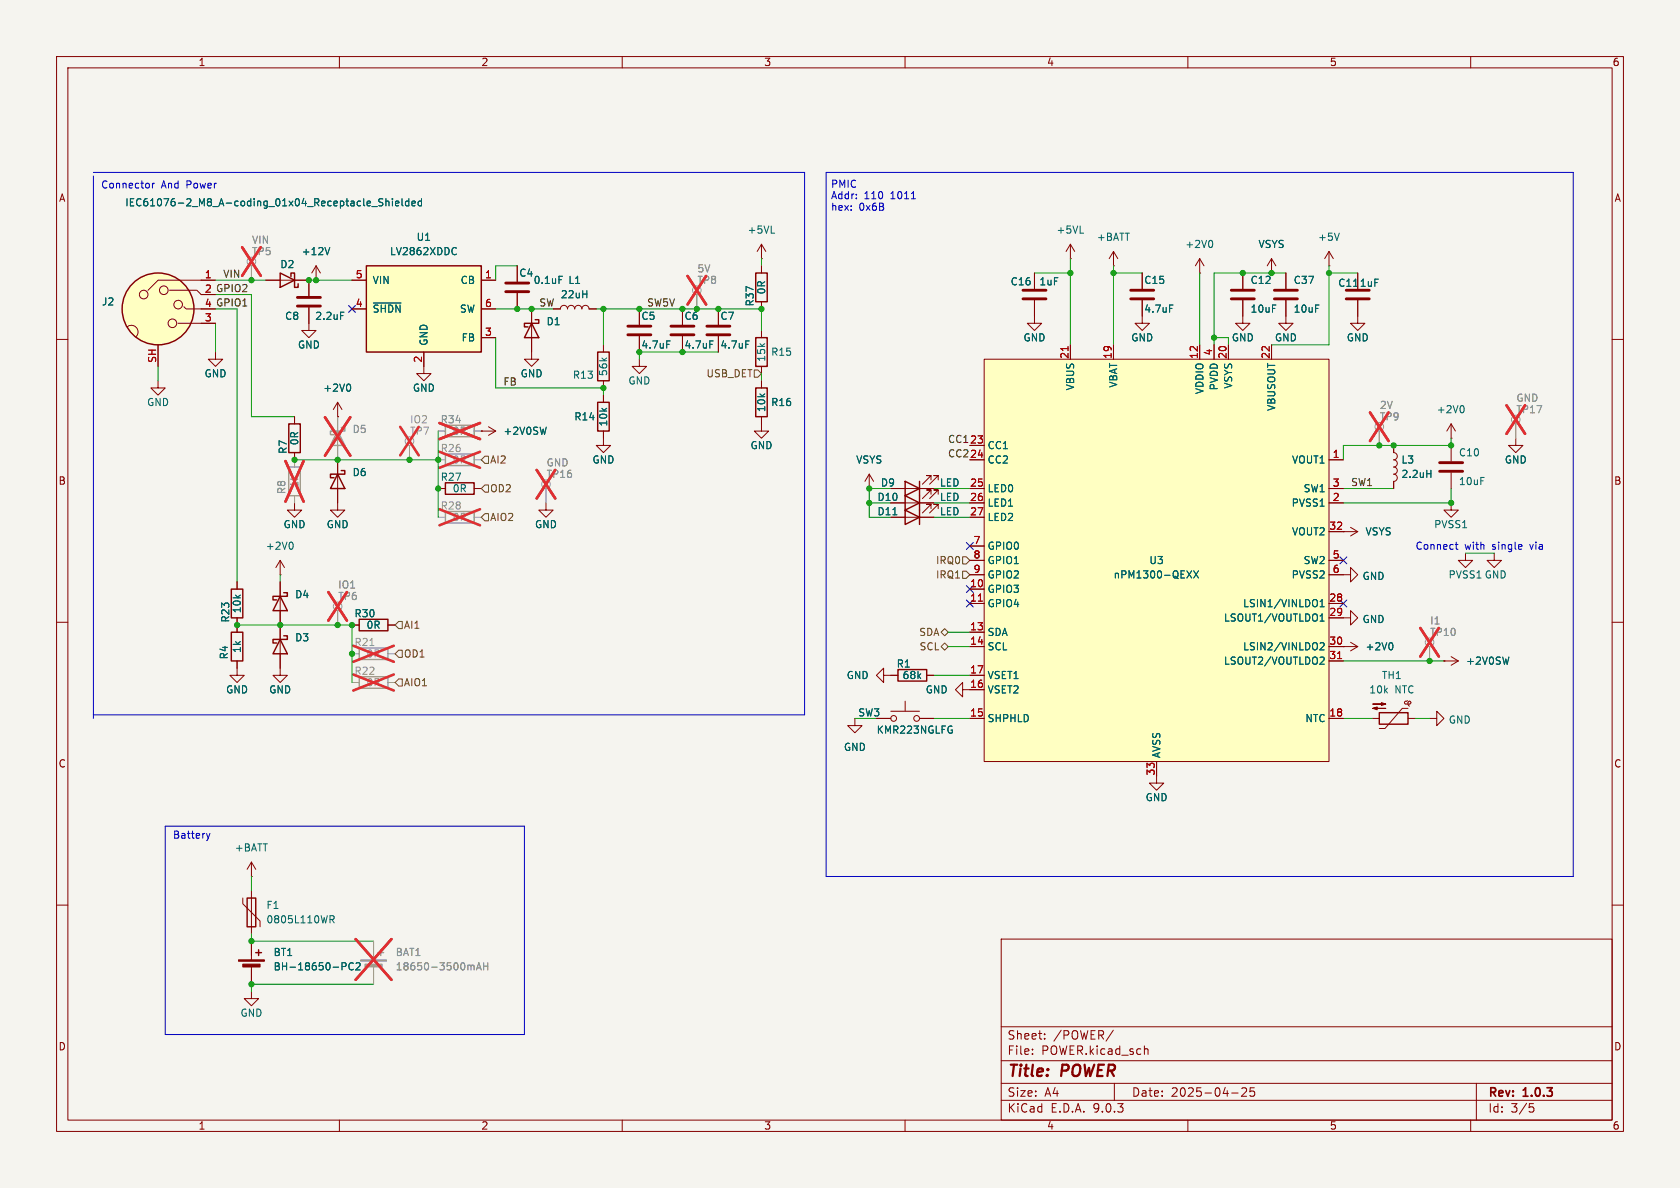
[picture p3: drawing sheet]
<svg xmlns="http://www.w3.org/2000/svg" width="297mm" height="210mm" viewBox="0 0 297 210" stroke-linecap="round" stroke-linejoin="round" font-family="sans-serif">
<path d="M0 0h297v210h-297z" fill="#f5f4ef" stroke="#f5f4ef" stroke-width=".18"/>
<g fill="none" stroke="#840000" stroke-width=".18">
<path d="M10 10h277v190h-277zM12 12h273v186h-273zM60 10v2M110 10v2M160 10v2M210 10v2M260 10v2M10 60h2M285 60h2M10 110h2M285 110h2M10 160h2"/>
<path d="M177 166h108v32h-108zM285 160h2M60 198v2M110 198v2M160 198v2M177 194.5h108M177 191.5h108M177 187.5h108M177 181.5h108M182.5 186.3v.1M182.5 185.5v.1M184.7 183.6v.1"/>
<path d="M184.7 182.8v.1M196.8 182.1l-1.3 2M197 191.5v3M202.4 185.5h.5l.1 .9M210 198v2M217.7 193.2h1.2M219.5 192.4l.6-.1 .2 .1 .1 .3-.9 1.1h.9M221.7 192.3h-.7v.7l.2-.1h.5l.1 .3-.1 .5-.2 .1-.5-.1M260 198v2M261 191.5v6.5M270.4 195.1h.7M270.5 195.7h.4l.3 .3-.2 .5-.5 .1"/>
</g>
<path d="M174 63.5h60.9v71.1h-60.9z" fill="#ffffc2"/>
<g fill="none" stroke="#840000" stroke-width=".18">
<path d="M54.6 54.4v4h1.3l-1.3 1.3-1.3-1.3h1.3M54.6 49.5v2.8M91.4 47v2.8M91.4 51.8v2.8M94 54.6v8.9h1.2l-1.2 1.3-1.3-1.3h1.3M97.8 54.6h1.3a.64 .64 0 0 1 .6-.6 .64 .64 0 0 1 .6 .6 .64 .64 0 0 1 .7-.6 .64 .64 0 0 1 .6 .6 .64 .64 0 0 1 .6-.6 .64 .64 0 0 1 .7 .6 .64 .64 0 0 1 .6-.6 .64 .64 0 0 1 .6 .6h1.3M113 54.6v2.8M113 59.4v2.8M134.6 45.7h.1M134.6 43.2v2.5M134.6 47v1.3M134.6 53.3v1.3"/>
<path d="M134.6 43.2l-.7 1.3M134.6 43.2l.8 1.3M182.9 53.1v4.1h1.2l-1.2 1.2-1.3-1.2h1.3M182.9 48.3v2.8M189.2 45.7h.1M189.2 43.2v2.5M189.2 43.2l-.7 1.3M189.2 43.2l.8 1.3M196.8 47h.1M196.8 44.5v2.5M196.8 44.5l-.7 1.2M196.8 44.5l.8 1.2"/>
<path d="M201.9 53.1v4.1h1.3l-1.3 1.2-1.2-1.2h1.2M201.9 48.3v2.8M212.1 48.3h.1M212.1 45.7v2.6M212.1 45.7l-.8 1.3M212.1 45.7l.8 1.3M219.7 53.1v4.1h1.3l-1.3 1.2-1.3-1.2h1.3M219.7 48.3v2.8M224.8 48.3h.1M224.8 45.7v2.6M224.8 45.7l-.8 1.3M224.8 45.7l.8 1.3"/>
<path d="M227.3 53.1v4.1h1.3l-1.3 1.2-1.2-1.2h1.2M227.3 48.3v2.8M234.9 47h.1M234.9 44.5l-.7 1.2M234.9 44.5l.8 1.2M234.9 44.5v2.5M240 53.1v4.1h1.3l-1.3 1.2-1.2-1.2h1.2M240 48.3v2.8M27.9 67.3v1.3h1.3l-1.3 1.3-1.2-1.3h1.2M52.1 73.7v1.2M59.7 73.7h.1M59.7 71.1l-.8 1.3"/>
<path d="M59.7 71.1l.8 1.3M59.7 71.1v2.6M74.9 64.8v1.2h1.3l-1.3 1.3-1.2-1.3h1.2M106.7 77.5v1.2h1.2l-1.2 1.3-1.3-1.3h1.3M106.7 61v1.2M106.7 67.3v1.3M113 63.5v1.3h1.3l-1.3 1.2-1.2-1.2h1.2M171.4 78.7h2.6M174 63.5h60.9v71.1h-60.9zM189.2 61v2.5M196.8 61v2.5M212.1 61v2.5"/>
<path d="M214.6 61v2.5M217.2 61v2.5M224.8 61v2.5M246.4 78.7v1.3a.64 .64 0 0 1 .6 .6 .64 .64 0 0 1-.6 .7 .64 .64 0 0 1 .6 .6 .64 .64 0 0 1-.6 .7 .64 .64 0 0 1 .6 .6 .64 .64 0 0 1-.6 .6 .64 .64 0 0 1 .6 .7 .64 .64 0 0 1-.6 .6v1.3M256.5 77.5h.1M256.5 74.9v2.6M256.5 78.7v2.8M256.5 74.9l-.7 1.3M256.5 74.9l.8 1.3M268 77.5v1.2h1.2l-1.2 1.3-1.3-1.3h1.3M49.5 99.1v2.5M49.5 99.1l-.7 1.2"/>
<path d="M49.5 99.1l.8 1.2M52.1 80v1.3M59.7 81.3v7.6M96.5 88.9v1.3h1.3l-1.3 1.2-1.3-1.2h1.3M153.7 86.4h.1M153.7 83.8l-.8 1.3M153.7 83.8l.7 1.3M153.7 83.8v2.6M157.5 86.4h7.6M157.5 88.9h7.6M157.5 91.4h7.6M164.6 84.8v-.7h-.8h.8l-1.5 1.5"/>
<path d="M164.6 89.9v-.7h-.8h.8l-1.5 1.5M164.6 87.4v-.8h-.8h.8l-1.5 1.5M165.9 84.8v-.7h-.8h.8l-1.6 1.5M165.9 89.9v-.7h-.8h.8l-1.6 1.5M165.9 87.4v-.8h-.8h.8l-1.6 1.5M171.4 81.3h2.6M171.4 86.4h2.6M171.4 88.9h2.6M171.4 91.4h2.6M171.4 96.5h2.6M171.4 99.1h2.6M234.9 81.3h2.6"/>
<path d="M234.9 86.4h2.6M234.9 88.9h2.6M234.9 99.1h2.6M234.9 94h5.1M237.5 94h.1M238.8 93.2l1.2 .8M240 94l-1.2 .7M256.5 88.9v1.3h1.3l-1.3 1.2-1.2-1.2h1.2M256.5 83.6v2.8M259.1 97.8v1.3h1.2l-1.2 1.2-1.3-1.2h1.3M264.2 97.8v1.3h1.2l-1.2 1.2-1.3-1.2h1.3M41.9 116.8v2.6h1.3l-1.3 1.3-1.3-1.3h1.3"/>
<path d="M41.9 102.9v1.2M41.9 109.2v2.6M49.5 101.6h.1M49.5 102.9v16.5h1.3l-1.3 1.3-1.2-1.3h1.2M62.2 110.5h1.3M68.6 110.5h1.2M156.2 119.4v1.3l-1.3-1.3 1.3-1.3v1.3h2.5M163.8 119.4h1.3M171.4 101.6h2.6M171.4 104.1h2.6M171.4 106.7h2.6M171.4 111.8h2.6"/>
<path d="M171.4 114.3h2.6M171.4 119.4h2.6M234.9 101.6h3.9v-1.3l1.2 1.3-1.2 1.3v-1.3M234.9 109.2h3.9v-1.2l1.2 1.2-1.2 1.3v-1.3M234.9 106.7h2.6M234.9 114.3h5.1M234.9 116.8h2.6M237.5 114.3h.1M238.8 113.5l1.2 .8M240 114.3l-1.2 .8M255.3 116.8h.1M255.3 116.8h2.5"/>
<path d="M256.5 116.1l1.3 .7M257.8 116.8l-1.3 .8M151.1 127v1.3h-1.2l1.2 1.2 1.3-1.2h-1.3M154.9 127h2.6M157.5 125.7h5.1M160 124v1.7M162.6 127h2.5M170.2 121.9v1.3l-1.3-1.3 1.3-1.2v1.2h3.8M171.4 127h2.6M204.5 134.6v3.8h1.2l-1.2 1.3-1.3-1.3h1.3M234.9 127h2.6M242.6 127h1.2"/>
<path d="M248.5 124l-.2 .2 .2 .3 .8-.1 .1-.1v-.2l-.2-.1-.3 .1v.4l.3 .3M248.8 123.8l-.3 .1M248.9 125.2h-1l-3 3.6h-1.1M248.9 127h1.3M252.7 127h1.3v-1.3l1.3 1.3-1.3 1.3v-1.3M44.4 154.9h.1M44.4 152.4l-.7 1.3M44.4 152.4l.8 1.3M44.4 152.4v2.5M44.4 175.3v1.2h1.3l-1.3 1.3-1.2-1.3h1.2"/>
<circle cx="158" cy="127" r=".51"/>
<circle cx="162.1" cy="127" r=".51"/>
</g>
<path d="M188.8 61.3v.7M173 106.3h.7M236.5 116.4h.7" fill="none" stroke="#a90000" stroke-width=".18"/>
<g fill="none" stroke="#006464" stroke-width=".18">
<path d="M60.2 55.2h.6M98.8 48.8h.6M136.3 41.2h.6M191 41.2h.6M206.8 53.9h.6M214.1 42.5a.79 .79 0 0 1 0 1.3M236.8 41.2l-.5 1.3M239.3 50.6h.7M61.7 67.9a.79 .79 0 0 1 0 1.3M117.9 60.3h.6M258.5 71.7a.79 .79 0 0 1 0 1.3M51.5 95.8a.79 .79 0 0 1 0 1.3"/>
<path d="M157.8 91h.8M252.2 83.7h.8M253 83.1v1.3M209.8 100.9l.9 1.3M210.7 100.9l-.9 1.3M211 100.9l.9 1.3M211.9 100.9l-.9 1.3M233.4 109.8h.7M233.4 106.4l.3-.4v1.3M233.4 108.9l.3-.4v1.3M233.4 113.7l.5-.1 .2 .4-.8 .9h.8M233.4 107.3h.7"/>
<path d="M233.6 116.1l.4 .1 .1 .3-.8 .9h.8M245.9 113.6a.79 .79 0 0 1 0 1.3M266.8 116.1l-.4 1.3M168.1 129.1h.3l-.1 .5"/>
</g>
<g fill="none" stroke="#840000" stroke-width=".25">
<path d="M94 57.2l1.2 2.5h-2.5zM94.6 56.5h.6v.7h-2.5v.6h.6M133.6 48.3h2v5h-2zM51.1 74.9h2v5.1h-2zM105.7 62.2h2v5.1h-2zM59.7 83.8l1.3 2.6h-2.6zM60.3 83.2h.7v.6h-2.6v.7h.7M160 85.1l2.6 1.3-2.6 1.2zM160 90.2l2.6 1.2-2.6 1.3zM160 87.6l2.6 1.3-2.6 1.3zM162.6 85.1v7.6M40.9 104.1h2v5.1h-2z"/>
<path d="M40.9 111.8h2v5h-2zM49.5 105.4l1.3 2.6h-2.5zM49.5 113l1.3 2.6h-2.5zM50.2 104.8h.6v.6h-2.5v.6h.6M50.2 112.4h.6v.6h-2.5v.7h.6M63.5 109.5h5.1v2h-5.1zM158.7 118.4h5.1v2h-5.1zM243.8 126h5.1v2h-5.1z"/>
</g>
<g fill="none" stroke="#840000" stroke-width=".51">
<path d="M52.6 52.6h4M52.6 54.1h4M89.4 50h4.1M89.4 51.6h4.1M111 57.7h4.1M111 59.2h4.1M180.8 51.3h4.1M180.8 52.8h4.1M199.9 51.3h4.1M199.9 52.8h4.1M217.7 51.3h4M217.7 52.8h4"/>
<path d="M225.3 51.3h4.1M225.3 52.8h4.1M238 51.3h4.1M238 52.8h4.1M254.5 81.8h4.1M254.5 83.3h4.1"/>
</g>
<g fill="none" stroke="#9c9b98" stroke-width=".18">
<path d="M123.2 52.1v2.5M59.7 73.7v7.6M243.8 76.2v2.5M268 74.9v2.6M52.1 81.3v1.3M52.1 87.6v1.3M59.7 108v2.5M62.2 115.6h1.3M68.6 115.6h1.2M252.7 114.3v2.5M62.2 120.7h1.3M68.6 120.7h1.2"/>
<path d="M66 166.4v3.3M66 170.7v3.3"/>
<circle cx="123.2" cy="51.3" r=".76"/>
<circle cx="243.8" cy="75.4" r=".76"/>
<circle cx="268" cy="74.2" r=".76"/>
<circle cx="59.7" cy="107.2" r=".76"/>
<circle cx="252.7" cy="113.5" r=".76"/>
</g>
<g fill="none" stroke="#e12e31" stroke-width=".46">
<path d="M121.6 48.8l3.2 5M124.8 48.8l-3.2 5M57.5 73.8l4.4 6.7M61.9 73.8l-4.4 6.7M242.2 72.9l3.3 5.1M245.5 72.9l-3.3 5.1M266.3 71.7l3.3 5M269.6 71.7l-3.3 5M50.5 81.5l3.2 7.2M53.7 81.5l-3.2 7.2M58.1 104.7l3.2 5M61.3 104.7l-3.2 5"/>
<path d="M62.5 119.2l7.1 2.9M62.5 114.2l7.1 2.8M69.6 119.2l-7.1 2.9M69.6 114.2l-7.1 2.8M251.1 111l3.3 5.1M254.4 111l-3.3 5.1M62.9 166l6.3 7.2M69.2 166l-6.3 7.2"/>
</g>
<g fill="#840000" stroke="#840000" stroke-width=".18">
<path d="M242.7 124.5h2.3l-.8 .2v-.5l.8 .3z"/>
<path d="M242.7 125.2l.8-.2v.5l-.8-.3h2.3z"/>
</g>
<path d="M59.7 76.2l1.3 2.5h-2.6zM60.3 75.6h.7v.6h-2.6v.6h.7M51.1 82.6h2v5h-2zM63.5 119.6h5.1v2.1h-5.1zM63.5 114.6h5.1v2h-5.1zM66.8 168.4h1M67.3 167.9v1" fill="none" stroke="#9c9b98" stroke-width=".25"/>
<path d="M65.4 114.1h.7M83.6 170.6l.2 .2v.7M84.2 171.5l.5-1.3 .4 1.3M84.4 171.1h.6M85.5 170.2v1.3M85.5 170.8h.7M86.2 170.2v1.3" fill="none" stroke="#939391" stroke-width=".18"/>
<g fill="#9c9b98" stroke="#9c9b98" stroke-width=".18">
<path d="M63.8 169.7h4.5v.2h-4.5z"/>
<path d="M64.5 170.4h3.1v.5h-3.1z"/>
</g>
<path d="M64.8 47h20.3v15.2h-20.3z" fill="#ffffc2"/>
<g fill="none" stroke="#840000" stroke-width=".25">
<path d="M49.5 48.3l2.6 1.2-2.6 1.3zM51.4 48.9v-.6h.7v2.5h.6v-.6M64.8 47h20.3v15.2h-20.3zM133.6 59.7h2v5.1h-2zM105.7 71.1h2v5.1h-2zM133.6 68.6h2v5.1h-2zM78.7 85.3h5.1v2.1h-5.1zM43.7 158.8h1.5v5h-1.5zM45.2 168.4h1M45.7 167.9v1"/>
<circle cx="27.9" cy="54.6" r="6.3"/>
</g>
<g fill="none" stroke="#840000" stroke-width=".18">
<path d="M22.5 57.8a1.17 1.17 0 0 1 1.6 .1 1.17 1.17 0 0 1-.1 1.7M30 51.3h4.8l.8 .8M31.5 57.2h6.6M32.5 54.2l.4 .4h2.7M38.1 49.5h-10.2l-1.7 1.8M47 49.5h7.6v2.8M54.6 54.4v2.8M55.9 49.5h.1M55.9 47l-.8 1.3M55.9 47l.7 1.3M55.9 47v2.5M62.2 49.5h2.6"/>
<path d="M62.2 54.6h2.6M85.1 49.5h2.5M85.1 54.6h2.5M85.1 59.7h2.5M91.4 47v2.8M91.4 51.8v2.8M94 54.6v2.6M94 59.7v2.5M97.8 54.6h1.3M104.1 54.6h1.3M113 54.6v2.8M113 59.4v2.8"/>
<path d="M120.6 54.6v2.8M120.6 59.4v2.8M127 54.6v2.8M127 59.4v2.8M134.6 47v1.3M134.6 53.3v1.3M134.6 58.4v1.3M182.9 48.3v2.8M182.9 53.1v2.8M201.9 48.3v2.8M201.9 53.1v2.8M219.7 48.3v2.8"/>
<path d="M219.7 53.1v2.8M224.8 48.3h.1M227.3 48.3v2.8M227.3 53.1v2.8M240 48.3v2.8M240 53.1v2.8M27.9 61v3.8M38.1 62.2v1.3h1.3l-1.3 1.3-1.3-1.3h1.3M52.1 73.7v1.2M59.7 73.7h.1M74.9 62.2v2.6M85.1 76.2h.1"/>
<path d="M85.1 76.2h2.5M86.4 75.4l1.2 .8M87.6 76.2l-1.2 .8M106.7 69.9v1.2M106.7 76.2v1.3M134.6 73.7v2.5h1.3l-1.3 1.3-1.3-1.3h1.3M134.6 64.8v1.2M134.6 67.3v1.3M171.4 78.7h2.6M189.2 61v2.5M196.8 61v2.5M212.1 61v2.5"/>
<path d="M214.6 61v2.5M217.2 61v2.5M224.8 61v2.5M246.4 78.7v1.3M52.1 88.9v1.3h1.2l-1.2 1.2-1.3-1.2h1.3M52.1 80v1.3M59.7 86.4v3.8h1.3l-1.3 1.2-1.3-1.2h1.3M59.7 81.3v2.5M77.5 86.4h1.2M83.8 86.4h1.3M153.7 86.4h.1M157.5 86.4h2.5"/>
<path d="M157.5 88.9h2.5M157.5 91.4h2.5M162.6 86.4h2.5M162.6 88.9h2.5M162.6 91.4h2.5M171.4 86.4h2.6M171.4 88.9h2.6M171.4 91.4h2.6M171.4 81.3h2.6M171.4 96.5h2.6M171.4 99.1h2.6M234.9 86.4h2.6"/>
<path d="M234.9 88.9h2.6M234.9 81.3h2.6M234.9 99.1h2.6M234.9 94h2.6M237.5 94h.1M246.4 85.1v1.3M41.9 102.9v1.2M41.9 109.2v2.6M41.9 116.8v1.3M49.5 102.9v2.5M49.5 108v5M49.5 115.6v2.5"/>
<path d="M62.2 110.5h1.3M68.6 110.5h1.2M157.5 119.4h1.2M163.8 119.4h1.3M171.4 119.4h2.6M171.4 101.6h2.6M171.4 104.1h2.6M171.4 106.7h2.6M171.4 111.8h2.6M171.4 114.3h2.6M234.9 101.6h2.6M234.9 106.7h2.6"/>
<path d="M234.9 114.3h2.6M234.9 109.2h2.6M234.9 116.8h2.6M237.5 114.3h.1M255.3 116.8h.1M154.9 127h2.6M162.6 127h2.5M171.4 127h2.6M171.4 121.9h2.6M204.5 134.6v2.6M234.9 127h2.6M42.9 158.8v1l3.1 3v1"/>
<path d="M44.4 157.5v7.6M44.4 166.4v3.3M44.4 170.7v3.3"/>
<circle cx="25.4" cy="52.1" r=".76"/>
<circle cx="29" cy="51.3" r=".76"/>
<circle cx="30.5" cy="57.1" r=".76"/>
<circle cx="31.5" cy="53.8" r=".76"/>
</g>
<g fill="none" stroke="#006464" stroke-width=".18">
<path d="M67.7 35.2l-.5-.1-.2 .1v.4l.6 .2 .1 .4-.3 .2-.4-.1M68.2 35.7l.2-.2 .3 .1 .1 .8M68.2 35.1v1.3M69.4 35.1v.1M69.4 35.5v.9M69.9 36l.6-.2v-.2l-.4-.1-.2 .2 .1 .6h.5M71.1 35.1v1.1l.2 .2M72.3 35.6l-.4-.1-.2 .3 .1 .5h.5M72.3 35.1v1.3M72.8 36l.6-.2v-.2l-.4-.1-.2 .2 .1 .6h.5M74.5 35.6l-.3-.1-.3 .3 .1 .5h.5M74.5 35.1v1.3"/>
<path d="M58.3 43.8l-.4 1.2M60.2 55.2h.6M66 53.6h4.9M80.4 43.8l.3 .1M80.7 44.9l-.3 .1M98.8 48.8h.6M206.8 53.9h.6M239.3 50.6h.7M61.7 67.9a.79 .79 0 0 1 0 1.3M96.6 75.5l-.3 1.3M117.9 60.3h.6M125.5 60.3h.6"/>
<path d="M131.8 60.3h.6M157.8 91h.8M252.2 83.7h.8M253 83.1v1.3M209.8 100.9l.9 1.3M210.7 100.9l-.9 1.3M211 100.9l.9 1.3M211.9 100.9l-.9 1.3M233.4 109.8h.7M233.4 106.4l.3-.4v1.3M233.4 108.9l.3-.4v1.3M233.4 113.7l.5-.1 .2 .4-.8 .9h.8"/>
<path d="M233.4 107.3h.7M233.6 116.1l.4 .1 .1 .3-.8 .9h.8M245.9 113.6a.79 .79 0 0 1 0 1.3M266.8 116.1l-.4 1.3M168.1 129.1h.3l-.1 .5M58.3 161.9h.5l.3 .2-.1 .4h-.7M58.7 162.5l.4 .6M60.5 170.2h.5l.2 .2-.1 .4-.6 .1M62.5 170.3a.6 .6 0 0 0-.9 .4 .6 .6 0 0 0 .6 .8l.3-.2M62.9 170.3l.5-.1 .3 .4-.8 .9h.8"/>
</g>
<g fill="#840000" stroke="#840000" stroke-width=".18">
<path d="M42.2 169.7h4.5v.2h-4.5z"/>
<path d="M42.9 170.4h3.1v.5h-3.1z"/>
</g>
<path d="M118.6 57.7h4.1M118.6 59.2h4.1M125 57.7h4M125 59.2h4" fill="none" stroke="#840000" stroke-width=".51"/>
<path d="M78.7 75.2h5.1v2h-5.1zM78.7 80.3h5.1v2h-5.1zM78.7 90.4h5.1v2.1h-5.1z" fill="none" stroke="#9c9b98" stroke-width=".25"/>
<g fill="none" stroke="#9c9b98" stroke-width=".18">
<path d="M44.4 47v2.5M123.2 52.1v2.5M59.7 73.7v2.5M59.7 78.7v2.6M72.4 78.7v2.6M77.5 76.2h1.2M83.8 76.2h1.3M243.8 76.2v2.5M268 74.9v2.6M52.1 81.3v1.3M52.1 87.6v1.3M77.5 81.3h1.2"/>
<path d="M77.5 91.4h1.2M83.8 81.3h1.3M83.8 91.4h1.3M96.5 86.4v2.5M59.7 108v2.5M252.7 114.3v2.5M66 166.4v2.5M66 171.5v2.5"/>
<circle cx="44.4" cy="46.2" r=".76"/>
<circle cx="72.4" cy="78" r=".76"/>
<circle cx="96.5" cy="85.6" r=".76"/>
</g>
<g fill="none" stroke="#e12e31" stroke-width=".46">
<path d="M42.8 43.7l3.3 5M46.1 43.7l-3.3 5M121.6 48.8l3.2 5M124.8 48.8l-3.2 5M57.5 73.8l4.4 6.7M61.9 73.8l-4.4 6.7M70.8 75.5l3.2 5M74 75.5l-3.2 5M77.7 74.8l7.2 2.8M77.7 79.9l7.2 2.8M84.9 74.8l-7.2 2.8M84.9 79.9l-7.2 2.8"/>
<path d="M242.2 72.9l3.3 5.1M245.5 72.9l-3.3 5.1M266.3 71.7l3.3 5M269.6 71.7l-3.3 5M50.5 81.5l3.2 7.2M53.7 81.5l-3.2 7.2M77.7 90l7.2 2.9M84.9 90l-7.2 2.9M94.9 83.1l3.3 5M98.2 83.1l-3.3 5M58.1 104.7l3.2 5M61.3 104.7l-3.2 5"/>
<path d="M251.1 111l3.3 5.1M254.4 111l-3.3 5.1M62.9 166l6.3 7.2M69.2 166l-6.3 7.2"/>
</g>
<circle cx="27.9" cy="54.6" r="6.3" fill="#ffffc2" stroke="#ffffc2" stroke-width=".18"/>
<path d="M133.3 65.4h.7l.6 .6-.6 .7h-.7zM85.7 80.6h.7v1.3h-.7l-.6-.6zM85.7 85.7h.7v1.3h-.7l-.6-.6zM85.7 90.8h.7v1.3h-.7l-.6-.7zM170.2 98.4h.6l.6 .7-.6 .6h-.6zM70.5 114.9h.6v1.3h-.6l-.7-.6zM70.5 109.9h.6v1.2h-.6l-.7-.6zM166.4 114.3l.6-.6 .6 .6-.6 .6zM166.4 111.8l.6-.7 .6 .7-.6 .6zM170.2 101h.6l.6 .6-.6 .6h-.6zM70.5 120h.6v1.3h-.6l-.7-.6z" fill="none" stroke="#725600" stroke-width=".18"/>
<path d="M16.5 30.5h125.7v95.9h-125.7M16.5 31.1v95.9M27 32.4v.8M27.3 32.4l-.3 .2M146 30.5h132.1v124.4h-132.1zM161.1 35.1h.7M257.3 96.3h.4M257.4 95.8v1.1l.3 .2M29.2 146.1h63.5v36.8h-63.5zM36.5 147.3l.3 .9M36.8 148.2l-.2 .3M37.1 147.3l-.3 .9" fill="none" stroke="#0000c2" stroke-width=".18"/>
<g fill="none" stroke="#009600" stroke-width=".18">
<path d="M38.1 49.5h8.9M38.1 52.1h6.3v21.6h7.7M38.1 54.6h3.8v48.3M38.1 57.2v5M54.6 49.5h7.6M87.6 54.6h10.2M87.6 59.7v8.9h19.1v1.3M91.4 47h-3.8v2.5M105.4 54.6h29.2v3.8M106.7 54.6v6.4M134.6 45.7v1.3M182.9 48.3h6.3"/>
<path d="M189.2 45.7v15.3M196.8 48.3h5.1M196.8 47v14M212.1 48.3v12.7M214.6 59.7h2.6M227.3 48.3h-12.7v12.7M234.9 48.3h5.1M234.9 47v14h-10.1M27.9 64.8v2.5M77.5 76.2v15.2M127 62.2h-14v1.3M134.6 66v1.3"/>
<path d="M256.5 77.5v1.2h-19v2.6M52.1 81.3h25.4M153.7 88.9h3.8M157.5 86.4h-3.8v5h3.8M165.1 86.4h6.3M165.1 88.9h6.3M165.1 91.4h6.3M237.5 86.4h8.9M256.5 86.4v2.5h-19M259.1 97.8h5.1M41.9 110.5h20.3v10.2M49.5 101.6v1.3"/>
<path d="M165.1 119.4h6.3M167.6 111.8h3.8M167.6 114.3h3.8M237.5 116.8h17.8M151.1 127h3.8M165.1 127h6.3M237.5 127h5.1M250.2 127h2.5M44.4 154.9v2.6M44.4 165.1v1.3h21.6M66 174h-21.6v1.3"/>
</g>
<path d="M61.6 54l1.2 1.2M62.8 54l-1.2 1.2M170.8 95.9l1.3 1.2M172.1 95.9l-1.3 1.2M236.9 98.5l1.2 1.2M238.1 98.5l-1.2 1.2M170.8 106.1l1.3 1.2M170.8 103.5l1.3 1.2M172.1 106.1l-1.3 1.2M172.1 103.5l-1.3 1.2M236.9 106.1l1.2 1.2M238.1 106.1l-1.2 1.2" fill="none" stroke="#000084" stroke-width=".18"/>
<path d="M83.6 170.6l.2 .2v.7M84.2 171.5l.5-1.3 .4 1.3M84.4 171.1h.6M85.5 170.2v1.3M85.5 170.8h.7M86.2 170.2v1.3" fill="none" stroke="#939391" stroke-width=".18"/>
<path d="M188.8 61.3v.7M173 106.3h.7M236.5 116.4h.7" fill="none" stroke="#a90000" stroke-width=".18"/>
<g fill="#009600" stroke="#009600" stroke-width=".18">
<circle cx="91.4" cy="54.6" r=".46"/>
<circle cx="94" cy="54.6" r=".46"/>
<circle cx="120.6" cy="54.6" r=".46"/>
<circle cx="113" cy="54.6" r=".46"/>
<circle cx="106.7" cy="68.6" r=".46"/>
<circle cx="106.7" cy="54.6" r=".46"/>
<circle cx="113" cy="62.2" r=".46"/>
<circle cx="120.6" cy="62.2" r=".46"/>
<circle cx="49.5" cy="110.5" r=".46"/>
<circle cx="41.9" cy="110.5" r=".46"/>
<circle cx="72.4" cy="81.3" r=".46"/>
<circle cx="59.7" cy="81.3" r=".46"/>
<circle cx="52.1" cy="81.3" r=".46"/>
<circle cx="59.7" cy="110.5" r=".46"/>
<circle cx="62.2" cy="110.5" r=".46"/>
<circle cx="62.2" cy="115.6" r=".46"/>
<circle cx="77.5" cy="81.3" r=".46"/>
<circle cx="77.5" cy="86.4" r=".46"/>
<circle cx="55.9" cy="49.5" r=".46"/>
<circle cx="54.6" cy="49.5" r=".46"/>
<circle cx="127" cy="54.6" r=".46"/>
<circle cx="123.2" cy="54.6" r=".46"/>
<circle cx="44.4" cy="49.5" r=".46"/>
<circle cx="44.4" cy="166.4" r=".46"/>
<circle cx="44.4" cy="174" r=".46"/>
<circle cx="224.8" cy="48.3" r=".46"/>
<circle cx="219.7" cy="48.3" r=".46"/>
<circle cx="214.6" cy="59.7" r=".46"/>
<circle cx="134.6" cy="54.6" r=".46"/>
<circle cx="189.2" cy="48.3" r=".46"/>
<circle cx="196.8" cy="48.3" r=".46"/>
<circle cx="153.7" cy="88.9" r=".46"/>
<circle cx="153.7" cy="86.4" r=".46"/>
<circle cx="256.5" cy="88.9" r=".46"/>
<circle cx="256.5" cy="78.7" r=".46"/>
<circle cx="252.7" cy="116.8" r=".46"/>
<circle cx="246.4" cy="78.7" r=".46"/>
<circle cx="243.8" cy="78.7" r=".46"/>
<circle cx="234.9" cy="48.3" r=".46"/>
</g>
<g font-size="2.8" fill="#840000">
<text x="178" y="190.9">Title:</text>
<text x="187.7" y="190.9">POWER</text>
</g>
<g font-size="2.1" fill="#840000">
<text x="178" y="184">Sheet:</text>
<text x="186.2" y="184">/POWER/</text>
<text x="178" y="186.7">File:</text>
<text x="184.1" y="186.7">POWER.kicad_sch</text>
<text x="178" y="196.9">KiCad</text>
<text x="178" y="194.1">Size:</text>
<text x="184.7" y="194.1">A4</text>
<text x="185.7" y="196.9">E.D.A.</text>
<text x="193.3" y="196.9">9.0.3</text>
<text x="200" y="194.1">Date:</text>
<text x="207" y="194.1">2025-04-25</text>
<text x="263" y="194.3">Rev:</text>
<text x="263" y="196.9">Id:</text>
<text x="267.1" y="196.9">3/5</text>
<text x="269.4" y="194.3">1.0.3</text>
</g>
<g font-size="1.8" fill="#840000">
<text x="35" y="11.9">1</text>
<text x="85" y="11.9">2</text>
<text x="135" y="11.9">3</text>
<text x="185" y="11.9">4</text>
<text x="235" y="11.9">5</text>
<text x="285" y="11.9">6</text>
<text x="10.3" y="35.9">A</text>
<text x="285.3" y="35.9">A</text>
<text x="36.1" y="51.8">2 GPIO2</text>
<text x="36.1" y="54.4">4 GPIO1</text>
<text x="10.3" y="85.9">B</text>
<text x="285.3" y="85.9">B</text>
<text x="10.3" y="135.9">C</text>
<text x="285.3" y="135.9">C</text>
<text x="10.3" y="185.9">D</text>
<text x="285.3" y="185.9">D</text>
<text x="35" y="199.9">1</text>
<text x="85" y="199.9">2</text>
<text x="135" y="199.9">3</text>
<text x="185" y="199.9">4</text>
<text x="235" y="199.9">5</text>
<text x="285" y="199.9">6</text>
</g>
<g font-size="1.8" fill="#0000c2">
<text x="17.8" y="33.4">Connector</text>
<text x="28.5" y="33.4">And</text>
<text x="33.1" y="33.4">Power</text>
<text x="146.8" y="35.3">Addr:</text>
<text x="146.8" y="33.3">PMIC</text>
<text x="152.8" y="35.3">110</text>
<text x="157.6" y="35.3">1011</text>
<text x="146.8" y="37.3">hex:</text>
<text x="151.9" y="37.3">0x6B</text>
<text x="250.1" y="97.4">Connect</text>
<text x="258.9" y="97.4">with</text>
<text x="263.9" y="97.4">single</text>
<text x="270.8" y="97.4">via</text>
<text x="30.5" y="148.3">Battery</text>
</g>
<g font-size="1.8" fill="#006464">
<text x="22" y="36.7">IEC61076-2_M8_A-coding_01x04_Receptacle_Shielded</text>
<text x="132.1" y="41.5">+5VL</text>
<text x="186.7" y="41.5">+5VL</text>
<text x="49.5" y="47.6">D2</text>
<text x="53.2" y="45.3">+12V</text>
<text x="68.8" y="45.3">LV2862XDDC</text>
<text x="73.6" y="42.8">U1</text>
<text x="193.8" y="42.8">+BATT</text>
<text x="209.4" y="44">+2V0</text>
<text x="222.4" y="44">VSYS</text>
<text x="232.9" y="42.8">+5V</text>
<text x="65.8" y="50.4">VIN</text>
<text x="81.3" y="50.4">CB</text>
<text x="91.7" y="49.1">C4</text>
<text x="94.2" y="50.4">0.1uF</text>
<text x="99" y="52.9">22uH</text>
<text x="100.4" y="50.4">L1</text>
<text x="135.5" y="52.1" transform="rotate(-90 135.5 52.1)">0R</text>
<text x="178.6" y="50.6">C16</text>
<text x="183.7" y="50.6">1uF</text>
<text x="202.2" y="50.4">C15</text>
<text x="221" y="50.4">C12</text>
<text x="228.6" y="50.4">C37</text>
<text x="236.5" y="50.9">C11</text>
<text x="240.3" y="50.9">1uF</text>
<text x="17.9" y="54.2">J2</text>
<text x="50.3" y="56.7">C8</text>
<text x="55.6" y="56.7">2.2uF</text>
<text x="65.8" y="55.5">~{SHDN}</text>
<text x="81.2" y="55.5">SW</text>
<text x="96.5" y="57.7">D1</text>
<text x="113.3" y="56.7">C5</text>
<text x="120.9" y="56.7">C6</text>
<text x="127.3" y="56.7">C7</text>
<text x="133.5" y="54.3" transform="rotate(-90 133.5 54.3)">R37</text>
<text x="202.2" y="55.5">4.7uF</text>
<text x="221" y="55.5">10uF</text>
<text x="228.6" y="55.5">10uF</text>
<text x="52.6" y="61.8">GND</text>
<text x="75.8" y="61.2" transform="rotate(-90 75.8 61.2)">GND</text>
<text x="81.5" y="60.6">FB</text>
<text x="113.3" y="61.8">4.7uF</text>
<text x="120.9" y="61.8">4.7uF</text>
<text x="127.3" y="61.8">4.7uF</text>
<text x="135.5" y="64.1" transform="rotate(-90 135.5 64.1)">15k</text>
<text x="136.2" y="63.1">R15</text>
<text x="180.8" y="60.6">GND</text>
<text x="199.9" y="60.6">GND</text>
<text x="217.7" y="60.6">GND</text>
<text x="225.3" y="60.6">GND</text>
<text x="238" y="60.6">GND</text>
<text x="25.9" y="72">GND</text>
<text x="36.1" y="66.9">GND</text>
<text x="57" y="69.4">+2V0</text>
<text x="72.9" y="69.4">GND</text>
<text x="91.9" y="66.9">GND</text>
<text x="101.2" y="67.2">R13</text>
<text x="107.5" y="66.6" transform="rotate(-90 107.5 66.6)">56k</text>
<text x="111" y="68.2">GND</text>
<text x="136.2" y="72">R16</text>
<text x="190.1" y="69.1" transform="rotate(-90 190.1 69.1)">VBUS</text>
<text x="197.7" y="68.6" transform="rotate(-90 197.7 68.6)">VBAT</text>
<text x="213" y="69.8" transform="rotate(-90 213 69.8)">VDDIO</text>
<text x="215.5" y="69.1" transform="rotate(-90 215.5 69.1)">PVDD</text>
<text x="218" y="68.8" transform="rotate(-90 218 68.8)">VSYS</text>
<text x="88.9" y="77.1">+2V0SW</text>
<text x="101.4" y="74.5">R14</text>
<text x="107.5" y="75.5" transform="rotate(-90 107.5 75.5)">10k</text>
<text x="135.5" y="72.9" transform="rotate(-90 135.5 72.9)">10k</text>
<text x="225.7" y="72.7" transform="rotate(-90 225.7 72.7)">VBUSOUT</text>
<text x="253.9" y="73.3">+2V0</text>
<text x="50.9" y="80.3" transform="rotate(-90 50.9 80.3)">R7</text>
<text x="52.9" y="78.8" transform="rotate(-90 52.9 78.8)">0R</text>
<text x="104.6" y="82.1">GND</text>
<text x="132.6" y="79.6">GND</text>
<text x="151.3" y="82.1">VSYS</text>
<text x="174.5" y="79.6">CC1</text>
<text x="174.5" y="82.1">CC2</text>
<text x="228.3" y="82.1">VOUT1</text>
<text x="247.7" y="82.1">L3</text>
<text x="257.8" y="80.9">C10</text>
<text x="265.9" y="82.1">GND</text>
<text x="62.2" y="84.4">D6</text>
<text x="77.8" y="85.2">R27</text>
<text x="79.9" y="87.2">0R</text>
<text x="155" y="88.7">D10</text>
<text x="155.6" y="86.2">D9</text>
<text x="166.1" y="86.2">LED</text>
<text x="166.1" y="88.7">LED</text>
<text x="174.5" y="87.2">LED0</text>
<text x="174.5" y="89.8">LED1</text>
<text x="228.3" y="89.8">PVSS1</text>
<text x="230.4" y="87.2">SW1</text>
<text x="247.7" y="84.7">2.2uH</text>
<text x="257.8" y="86">10uF</text>
<text x="50" y="93.6">GND</text>
<text x="57.7" y="93.6">GND</text>
<text x="94.5" y="93.6">GND</text>
<text x="155" y="91.3">D11</text>
<text x="166.1" y="91.3">LED</text>
<text x="174.5" y="92.3">LED2</text>
<text x="228.3" y="94.8">VOUT2</text>
<text x="241.3" y="94.8">VSYS</text>
<text x="253.4" y="93.6">PVSS1</text>
<text x="46.9" y="97.4">+2V0</text>
<text x="174.5" y="97.4">GPIO0</text>
<text x="174.5" y="99.9">GPIO1</text>
<text x="203.1" y="99.9">U3</text>
<text x="230.4" y="99.9">SW2</text>
<text x="52.1" y="106">D4</text>
<text x="174.5" y="102.5">GPIO2</text>
<text x="174.5" y="105">GPIO3</text>
<text x="174.5" y="107.5">GPIO4</text>
<text x="196.8" y="102.5">nPM1300-QEXX</text>
<text x="219.7" y="107.5">LSIN1/VINLDO1</text>
<text x="228.3" y="102.5">PVSS2</text>
<text x="240.8" y="102.7">GND</text>
<text x="256" y="102.5">PVSS1 GND</text>
<text x="40.7" y="110.2" transform="rotate(-90 40.7 110.2)">R23</text>
<text x="42.8" y="108.5" transform="rotate(-90 42.8 108.5)">10k</text>
<text x="52.1" y="113.6">D3</text>
<text x="62.6" y="109.3">R30</text>
<text x="64.7" y="111.4">0R</text>
<text x="174.5" y="112.6">SDA</text>
<text x="216.3" y="110.1">LSOUT1/VOUTLDO1</text>
<text x="240.8" y="110.3">GND</text>
<text x="40.5" y="116.7" transform="rotate(-90 40.5 116.7)">R4</text>
<text x="42.8" y="115.5" transform="rotate(-90 42.8 115.5)">1k</text>
<text x="158.4" y="118.2">R1</text>
<text x="174.5" y="115.2">SCL</text>
<text x="216.3" y="117.7">LSOUT2/VOUTLDO2</text>
<text x="219.7" y="115.2">LSIN2/VINLDO2</text>
<text x="241.3" y="115.2">+2V0</text>
<text x="259.1" y="117.7">+2V0SW</text>
<text x="39.9" y="122.8">GND</text>
<text x="47.5" y="122.8">GND</text>
<text x="149.6" y="120.2">GND</text>
<text x="159.5" y="120.2">68k</text>
<text x="163.6" y="122.8">GND</text>
<text x="174.5" y="120.2">VSET1</text>
<text x="174.5" y="122.8">VSET2</text>
<text x="242" y="122.8">10k</text>
<text x="244.2" y="120.2">TH1</text>
<text x="246.6" y="122.8">NTC</text>
<text x="151.6" y="126.8">SW3</text>
<text x="154.9" y="129.9">KMR223NGLFG</text>
<text x="174.5" y="127.9">SHPHLD</text>
<text x="230.7" y="127.9">NTC</text>
<text x="256" y="128.1">GND</text>
<text x="149.1" y="132.9">GND</text>
<text x="205.3" y="134.1" transform="rotate(-90 205.3 134.1)">AVSS</text>
<text x="202.4" y="141.8">GND</text>
<text x="41.4" y="150.7">+BATT</text>
<text x="47" y="160.9">F1</text>
<text x="47" y="163.4">0805L110WR</text>
<text x="48.3" y="169.2">BT1</text>
<text x="48.3" y="171.7">BH-18650-PC2</text>
<text x="42.4" y="179.9">GND</text>
</g>
<g font-size="1.8" fill="#939391">
<text x="44.5" y="45.3">TP5</text>
<text x="44.5" y="43.3">VIN</text>
<text x="123.2" y="50.4">TP8</text>
<text x="123.2" y="48.4">5V</text>
<text x="268" y="71.2">GND</text>
<text x="62.2" y="76.7">D5</text>
<text x="72.4" y="77.1">TP7</text>
<text x="72.4" y="75">IO2</text>
<text x="77.8" y="75">R34</text>
<text x="79.9" y="77.1">0R</text>
<text x="243.8" y="74.5">TP9</text>
<text x="243.8" y="72.5">2V</text>
<text x="268" y="73.3">TP17</text>
<text x="77.8" y="80.1">R26</text>
<text x="79.9" y="82.1">0R</text>
<text x="96.5" y="82.7">GND</text>
<text x="50.6" y="87.4" transform="rotate(-90 50.6 87.4)">R8</text>
<text x="52.9" y="86.3" transform="rotate(-90 52.9 86.3)">1k</text>
<text x="96.5" y="84.7">TP16</text>
<text x="77.8" y="90.3">R28</text>
<text x="79.9" y="92.3">0R</text>
<text x="59.7" y="106.3">TP6</text>
<text x="59.7" y="104.2">IO1</text>
<text x="252.7" y="110.6">I1</text>
<text x="252.7" y="112.6">TP10</text>
<text x="62.6" y="119.5">R22</text>
<text x="62.6" y="114.4">R21</text>
<text x="64.7" y="116.4">0R</text>
<text x="64.7" y="121.5">0R</text>
<text x="69.9" y="169.2">BAT1</text>
<text x="69.9" y="171.7">18650-3500mAH</text>
</g>
<g font-size="1.8" fill="#a90000">
<text x="36.1" y="49.3">1</text>
<text x="36.1" y="51.8">2</text>
<text x="62.8" y="49.3">5</text>
<text x="85.7" y="49.3">1</text>
<text x="36.1" y="56.9">3</text>
<text x="36.1" y="54.4">4</text>
<text x="62.8" y="54.4">4</text>
<text x="85.7" y="54.4">6</text>
<text x="85.7" y="59.4">3</text>
<text x="27.7" y="64.2" transform="rotate(-90 27.7 64.2)">SH</text>
<text x="74.7" y="64.2" transform="rotate(-90 74.7 64.2)">2</text>
<text x="189" y="63.5" transform="rotate(-90 189 63.5)">21</text>
<text x="196.6" y="63.5" transform="rotate(-90 196.6 63.5)">19</text>
<text x="211.8" y="63.5" transform="rotate(-90 211.8 63.5)">12</text>
<text x="214.4" y="62.9" transform="rotate(-90 214.4 62.9)">4</text>
<text x="216.9" y="63.5" transform="rotate(-90 216.9 63.5)">20</text>
<text x="224.5" y="63.5" transform="rotate(-90 224.5 63.5)">22</text>
<text x="171.4" y="78.5">23</text>
<text x="171.4" y="81">24</text>
<text x="235.5" y="81">1</text>
<text x="171.4" y="86.1">25</text>
<text x="171.4" y="88.6">26</text>
<text x="235.5" y="86.1">3</text>
<text x="235.5" y="88.6">2</text>
<text x="171.4" y="91.2">27</text>
<text x="234.9" y="93.7">32</text>
<text x="172" y="96.3">7</text>
<text x="172" y="98.8">8</text>
<text x="172" y="101.3">9</text>
<text x="235.5" y="98.8">5</text>
<text x="235.5" y="101.3">6</text>
<text x="171.4" y="103.9">10</text>
<text x="171.4" y="106.4">11</text>
<text x="234.9" y="106.4">28</text>
<text x="171.4" y="111.5">13</text>
<text x="234.9" y="109">29</text>
<text x="171.4" y="114">14</text>
<text x="171.4" y="119.1">17</text>
<text x="234.9" y="114">30</text>
<text x="234.9" y="116.6">31</text>
<text x="171.4" y="121.7">16</text>
<text x="171.4" y="126.7">15</text>
<text x="234.9" y="126.7">18</text>
<text x="204.2" y="137.2" transform="rotate(-90 204.2 137.2)">33</text>
</g>
<g font-size="1.8" fill="#0f0f0f">
<text x="39.4" y="49.2">VIN</text>
<text x="95.2" y="54.3">SW</text>
<text x="114.3" y="54.3">SW5V</text>
<text x="88.9" y="68.2">FB</text>
<text x="167.5" y="78.4">CC1</text>
<text x="167.5" y="80.9">CC2</text>
<text x="238.8" y="86">SW1</text>
</g>
<g font-size="1.8" fill="#725600">
<text x="124.8" y="66.9">USB_DET</text>
<text x="86.6" y="82.1">AI2</text>
<text x="86.6" y="87.2">OD2</text>
<text x="86.6" y="92.3">AIO2</text>
<text x="165.4" y="99.9">IRQ0</text>
<text x="165.4" y="102.5">IRQ1</text>
<text x="71.3" y="111.4">AI1</text>
<text x="162.4" y="112.6">SDA</text>
<text x="71.3" y="116.4">OD1</text>
<text x="162.5" y="115.2">SCL</text>
<text x="71.3" y="121.5">AIO1</text>
</g>
</svg>
